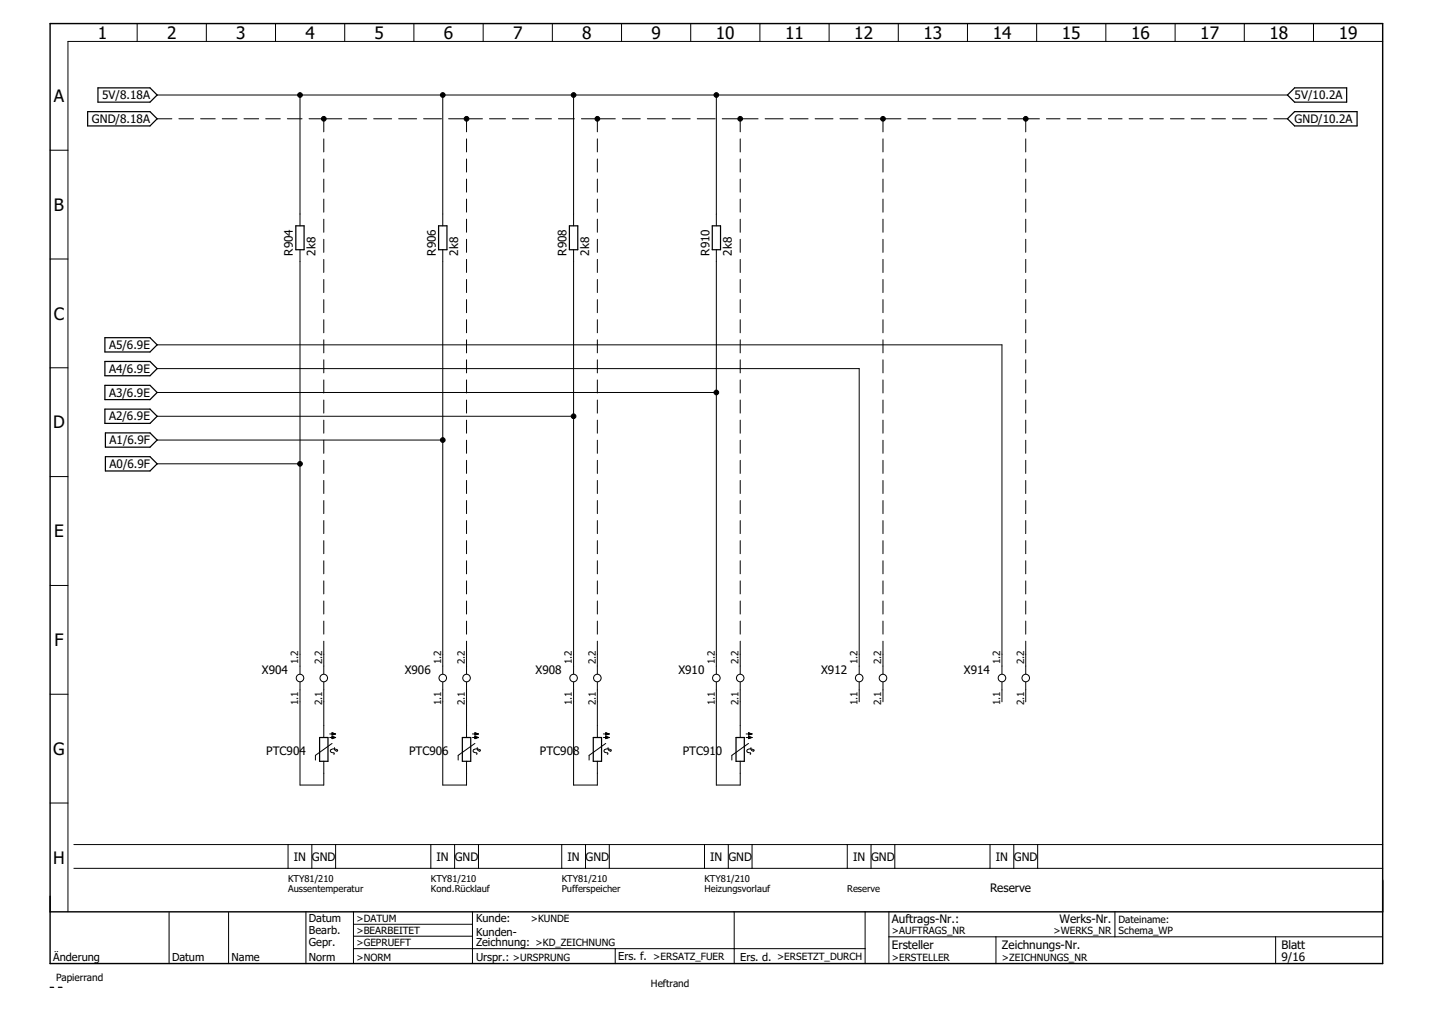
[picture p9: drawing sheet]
<svg xmlns="http://www.w3.org/2000/svg" width="297mm" height="210mm" viewBox="0 0 297 210" stroke-linecap="round" stroke-linejoin="round" font-family="sans-serif">
<g fill="none" stroke="#000" stroke-width=".25">
<path d="M20.3 18.2h10.8l1.5 1.5-1.5 1.5h-10.8zM267.1 19.7l1.4-1.5h10.8v3h-10.8zM18.2 23.2h12.9l1.5 1.4-1.5 1.5h-12.9zM267.1 24.6l1.4-1.4h13v2.9h-13zM61.4 46.8h1.7v5h-1.7zM91 46.8h1.7v5h-1.7zM118.1 46.8h1.7v5h-1.7zM147.7 46.8h1.8v5h-1.8zM21.8 70h9.3l1.5 1.5-1.5 1.5h-9.3zM21.8 75h9.3l1.5 1.5-1.5 1.4h-9.3zM21.8 79.9h9.3l1.5 1.5-1.5 1.5h-9.3zM21.8 84.9h9.3l1.5 1.4-1.5 1.5h-9.3z"/>
<path d="M21.9 89.8h9.2l1.5 1.5-1.5 1.5h-9.2zM21.9 94.7h9.2l1.5 1.5-1.5 1.5h-9.2zM66.3 153h1.7v4.9h-1.7zM95.9 153h1.7v4.9h-1.7zM123.1 153h1.7v4.9h-1.7zM152.7 153h1.7v4.9h-1.7zM10.4 204.8h.7M12.1 204.8h.8"/>
</g>
<g fill="none" stroke="#000" stroke-width=".21">
<path d="M28.4 4.9v3.7M32.6 19.7h234.5M42.8 4.9v3.7M57.1 4.9v3.7M62.2 19.7v27.1M71.5 4.9v3.7M85.9 4.9v3.7M91.8 19.7v27.1M100.2 4.9v3.7M114.6 4.9v3.7M119 19.7v27.1M128.9 4.9v3.7"/>
<path d="M143.3 4.9v3.7M148.6 19.7v27.1M157.6 4.9v3.7M172 4.9v3.7M186.3 4.9v3.7M200.7 4.9v3.7M215 4.9v3.7M229.4 4.9v3.7M243.8 4.9v3.7M258.1 4.9v3.7M272.5 4.9v3.7M286.8 8.6h-272.7v180.5"/>
<path d="M10.4 31.2h3.7M32.6 24.6h3M37.1 24.6h3.1M41.6 24.6h3M46.1 24.6h3M50.6 24.6h3.1M55.1 24.6h3M59.6 24.6h3.1M64.1 24.6h6.8M67.2 24.6v2.7M67.2 28.8v2.7M67.2 33v2.7"/>
<path d="M67.2 37.1v2.8M72.3 24.6h3.8M77.5 24.6h3.7M82.7 24.6h3.7M87.9 24.6h3.7M93 24.6h7.1M96.8 24.6v2.7M96.8 28.8v2.7M96.8 33v2.7M96.8 37.1v2.8M101.5 24.6h3.4M106.3 24.6h3.3"/>
<path d="M111.1 24.6h3.3M115.8 24.6h3.3M120.6 24.6h7M123.9 24.6v2.7M123.9 28.8v2.7M123.9 33v2.7M123.9 37.1v2.8M129.1 24.6h3.7M134.3 24.6h3.7M139.4 24.6h3.8M144.6 24.6h3.8M149.8 24.6h7.4"/>
<path d="M153.5 24.6v2.7M153.5 28.8v2.7M153.5 33v2.7M153.5 37.1v2.8M158.7 24.6h3.7M163.9 24.6h3.7M169.1 24.6h3.7M174.2 24.6h3.8M179.4 24.6h7.5M183.2 24.6v2.7M183.2 28.8v2.7M183.2 33v2.7"/>
<path d="M183.2 37.1v2.8M188.3 24.6h3.7M193.5 24.6h3.7M198.7 24.6h3.7M203.9 24.6h3.7M209 24.6h6.6M212.8 24.6v2.7M212.8 28.8v2.7M212.8 33v2.7M212.8 37.1v2.8M217.1 24.6h2.8M221.3 24.6h2.9"/>
<path d="M225.6 24.6h2.9M229.9 24.6h2.8M234.2 24.6h2.8M238.5 24.6h2.8M242.8 24.6h2.8M247.1 24.6h2.8M251.4 24.6h2.8M255.7 24.6h2.8M259.9 24.6h2.9M264.2 24.6h2.9M10.4 53.7h3.7M62.2 51.8v88"/>
<path d="M67.2 41.3v2.7M67.2 45.5v2.7M67.2 49.6v2.7M67.2 53.8v2.7M67.2 58v2.7M91.8 51.8v88M96.8 41.3v2.7M96.8 45.5v2.7M96.8 49.6v2.7M96.8 53.8v2.7M96.8 58v2.7M119 51.8v88"/>
<path d="M123.9 41.3v2.7M123.9 45.5v2.7M123.9 49.6v2.7M123.9 53.8v2.7M123.9 58v2.7M148.6 51.8v88M153.5 41.3v2.7M153.5 45.5v2.7M153.5 49.6v2.7M153.5 53.8v2.7M153.5 58v2.7M183.2 41.3v2.7"/>
<path d="M183.2 45.5v2.7M183.2 49.6v2.7M183.2 53.8v2.7M183.2 58v2.7M212.8 41.3v2.7M212.8 45.5v2.7M212.8 49.6v2.7M212.8 53.8v2.7M212.8 58v2.7M10.4 76.3h3.7M32.6 76.5h145.6v63.3M32.6 71.5h175.2v68.3"/>
<path d="M67.2 62.1v2.8M67.2 66.3v2.7M67.2 70.5v2.7M67.2 74.6v2.7M67.2 78.8v2.7M96.8 62.1v2.8M96.8 66.3v2.7M96.8 70.5v2.7M96.8 74.6v2.7M96.8 78.8v2.7M123.9 62.1v2.8M123.9 66.3v2.7"/>
<path d="M123.9 70.5v2.7M123.9 74.6v2.7M123.9 78.8v2.7M153.5 62.1v2.8M153.5 66.3v2.7M153.5 70.5v2.7M153.5 74.6v2.7M153.5 78.8v2.7M183.2 62.1v2.8M183.2 66.3v2.7M183.2 70.5v2.7M183.2 74.6v2.7"/>
<path d="M183.2 78.8v2.7M212.8 62.1v2.8M212.8 66.3v2.7M212.8 70.5v2.7M212.8 74.6v2.7M212.8 78.8v2.7M10.4 98.8h3.7M32.6 91.3h59.2M32.6 86.3h86.4M32.6 81.4h116M32.6 96.2h29.6M67.2 83v2.7"/>
<path d="M67.2 87.1v2.8M67.2 91.3v2.7M67.2 95.5v2.7M67.2 99.7v2.7M96.8 83v2.7M96.8 87.1v2.8M96.8 91.3v2.7M96.8 95.5v2.7M96.8 99.7v2.7M123.9 83v2.7M123.9 87.1v2.8M123.9 91.3v2.7"/>
<path d="M123.9 95.5v2.7M123.9 99.7v2.7M153.5 83v2.7M153.5 87.1v2.8M153.5 91.3v2.7M153.5 95.5v2.7M153.5 99.7v2.7M183.2 83v2.7M183.2 87.1v2.8M183.2 91.3v2.7M183.2 95.5v2.7M183.2 99.7v2.7"/>
<path d="M212.8 83v2.7M212.8 87.1v2.8M212.8 91.3v2.7M212.8 95.5v2.7M212.8 99.7v2.7M67.2 103.8v2.7M67.2 108v2.7M67.2 112.1v2.8M67.2 116.3v2.7M96.8 103.8v2.7M96.8 108v2.7M96.8 112.1v2.8"/>
<path d="M96.8 116.3v2.7M123.9 103.8v2.7M123.9 108v2.7M123.9 112.1v2.8M123.9 116.3v2.7M153.5 103.8v2.7M153.5 108v2.7M153.5 112.1v2.8M153.5 116.3v2.7M183.2 103.8v2.7M183.2 108v2.7M183.2 112.1v2.8"/>
<path d="M183.2 116.3v2.7M212.8 103.8v2.7M212.8 108v2.7M212.8 112.1v2.8M212.8 116.3v2.7M10.4 121.4h3.7M67.2 120.5v2.7M67.2 124.7v2.7M67.2 128.8v2.7M67.2 133v6.8M96.8 120.5v2.7M96.8 124.7v2.7"/>
<path d="M96.8 128.8v2.7M96.8 133v6.8M123.9 120.5v2.7M123.9 124.7v2.7M123.9 128.8v2.7M123.9 133v6.8M153.5 120.5v2.7M153.5 124.7v2.7M153.5 128.8v2.7M153.5 133v6.8M183.2 120.5v2.7M183.2 124.7v2.7"/>
<path d="M183.2 128.8v2.7M183.2 133v6.8M212.8 120.5v2.7M212.8 124.7v2.7M212.8 128.8v2.7M212.8 133v6.8M10.4 144h3.7M62.2 141.5v21.3h5v-4.9M67.2 141.5v11.5M68.4 153h1.2M68.4 152.2h1.2M68.9 154.2l-3.5 2.5v.9"/>
<path d="M68.9 152.7l.7 .3M68.9 152l.7 .2-.7 .3zM68.9 152.7v.5M68.9 153.2h.1M68.9 153.1h.3M68.9 152.9h.4M68.9 152.7h.1M68.9 152.4h.2M68.9 152.2h.5M68.9 152h.2M69.4 155.1a.44 .44 0 0 0 .1 .5 .44 .44 0 0 0 .5 0 .98 .98 0 0 0-1.5 .1l.1 .3 .7 .2-.1 .3M69.6 153l-.7 .2"/>
<path d="M91.8 141.5v21.3h5v-4.9M96.8 141.5v11.5M98 153h1.3M98 152.2h1.3M98.5 153.2h.1M98.5 153.1h.4M98.5 152.9h.4M98.5 152.7h.1M98.5 152.4h.2M98.5 152.2h.6M98.5 152h.2M98.5 154.2l-3.5 2.5v.9"/>
<path d="M98.5 152.7l.8 .3M98.5 152l.8 .2-.8 .3zM98.5 152.7v.5M99 155.1a.44 .44 0 0 0 .1 .5 .44 .44 0 0 0 .6 0 .98 .98 0 0 0-1.6 .1l.1 .3 .7 .2-.1 .3M99.3 153l-.8 .2M119 141.5v21.3h4.9v-4.9M123.9 141.5v11.5M125.2 153h1.2M125.2 152.2h1.2M125.6 153.2h.1M125.6 153.1h.4M125.6 152.9h.5"/>
<path d="M125.6 152.7h.1M125.6 152.4h.3M125.6 152.2h.6M125.6 152h.3M125.6 154.2l-3.4 2.5v.9M125.6 152.7l.8 .3M125.6 152l.8 .2-.8 .3zM125.6 152.7v.5M126.1 155.1a.44 .44 0 0 0 .1 .5 .44 .44 0 0 0 .6 0 .96 .96 0 0 0-1.5 .1l.2 .4 .6 .1-.1 .3M126.4 153l-.8 .2M148.6 141.5v21.3h4.9v-4.9M153.5 141.5v11.5"/>
<path d="M154.8 153h1.2M154.8 152.2h1.2M155.3 153.2h.1M155.3 153.1h.3M155.3 152.9h.4M155.3 152.7h.1M155.3 152.4h.2M155.3 152.2h.5M155.3 152h.2M155.3 154.2l-3.5 2.5v.9M155.3 152.7l.7 .3M155.3 152l.7 .2-.7 .3z"/>
<path d="M155.3 152.7v.5M155.8 155.1a.44 .44 0 0 0 0 .5 .44 .44 0 0 0 .6 0 .98 .98 0 0 0-1.5 .1l.2 .4 .6 .1-.1 .3M156 153l-.7 .2M178.2 141.5v4.1M183.2 141.5v4.1M207.8 141.5v4.1M212.8 141.5v4.1M10.4 166.6h3.7M15.3 175.2h271.5M59.8 175.2v4.9M64.7 175.2v4.9M69.6 175.2v4.9"/>
<path d="M89.4 175.2v4.9M94.3 175.2v4.9M99.3 175.2v4.9M116.5 175.2v4.9M121.5 175.2v4.9M126.4 175.2v4.9M146.1 175.2v4.9M151.1 175.2v4.9M156 175.2v4.9M175.7 175.2v4.9M180.7 175.2v4.9M185.6 175.2v4.9"/>
<path d="M205.4 175.2v4.9M210.3 175.2v4.9M215.2 175.2v4.9M15.3 180.1h271.5M35.1 189.3v10.6M47.4 189.3v10.6M63.5 189.1v10.8M73.3 189.1v10.8M73.3 196.8h106.2M73.3 191.7h24.7M73.3 194.2h24.7M98 189.1v10.8"/>
<path d="M127.6 196.8v3.1M152.3 189.1v10.8M179.5 189.1v10.8M184.4 194.3h102.3M184.4 189.1v10.8M206.6 194.3v5.6M231.3 189.1v5.2M264.6 194.3v5.6"/>
<circle cx="62.2" cy="140.6" r=".78"/>
<circle cx="67.2" cy="140.6" r=".78"/>
<circle cx="91.8" cy="140.6" r=".78"/>
<circle cx="96.8" cy="140.6" r=".78"/>
<circle cx="119" cy="140.6" r=".78"/>
<circle cx="123.9" cy="140.6" r=".78"/>
<circle cx="148.6" cy="140.6" r=".78"/>
<circle cx="153.5" cy="140.6" r=".78"/>
<circle cx="178.2" cy="140.6" r=".78"/>
<circle cx="183.2" cy="140.6" r=".78"/>
<circle cx="207.8" cy="140.6" r=".78"/>
<circle cx="212.8" cy="140.6" r=".78"/>
</g>
<path d="M10.4 4.9h276.4v195h-276.4zM10.4 189.1h276.4" fill="none" stroke="#000" stroke-width=".3"/>
<g fill="#000" stroke="#000" stroke-width=".21">
<circle cx="62.2" cy="19.7" r=".49"/>
<circle cx="91.8" cy="19.7" r=".49"/>
<circle cx="119" cy="19.7" r=".49"/>
<circle cx="148.6" cy="19.7" r=".49"/>
<circle cx="67.2" cy="24.6" r=".49"/>
<circle cx="96.8" cy="24.6" r=".49"/>
<circle cx="123.9" cy="24.6" r=".49"/>
<circle cx="153.5" cy="24.6" r=".49"/>
<circle cx="183.2" cy="24.6" r=".49"/>
<circle cx="212.8" cy="24.6" r=".49"/>
<circle cx="62.2" cy="96.2" r=".49"/>
<circle cx="91.8" cy="91.3" r=".49"/>
<circle cx="119" cy="86.3" r=".49"/>
<circle cx="148.6" cy="81.4" r=".49"/>
</g>
<g font-size="3.6">
<text x="20.3" y="8">1</text>
<text x="34.7" y="8">2</text>
<text x="49" y="8">3</text>
<text x="63.4" y="8">4</text>
<text x="77.7" y="8">5</text>
<text x="92.1" y="8">6</text>
<text x="106.4" y="8">7</text>
<text x="120.8" y="8">8</text>
<text x="135.1" y="8">9</text>
<text x="148.5" y="8">10</text>
<text x="162.9" y="8">11</text>
<text x="177.2" y="8">12</text>
<text x="191.6" y="8">13</text>
<text x="205.9" y="8">14</text>
<text x="220.3" y="8">15</text>
<text x="234.6" y="8">16</text>
<text x="249" y="8">17</text>
<text x="263.3" y="8">18</text>
<text x="277.7" y="8">19</text>
<text x="11.2" y="21.1">A</text>
<text x="11.2" y="43.7">B</text>
<text x="11.2" y="66.3">C</text>
<text x="11" y="88.8">D</text>
<text x="11.2" y="111.4">E</text>
<text x="11.3" y="134">F</text>
<text x="11.1" y="156.5">G</text>
<text x="11" y="179.1">H</text>
</g>
<g font-size="2.4">
<text x="21.2" y="20.6">5V/8.18A</text>
<text x="268.5" y="20.6">5V/10.2A</text>
<text x="19.1" y="25.5">GND/8.18A</text>
<text x="268.5" y="25.5">GND/10.2A</text>
<text x="60.8" y="53" transform="rotate(-90 60.8 53)">R904</text>
<text x="65.4" y="53" transform="rotate(-90 65.4 53)">2k8</text>
<text x="90.4" y="53" transform="rotate(-90 90.4 53)">R906</text>
<text x="95" y="53" transform="rotate(-90 95 53)">2k8</text>
<text x="117.5" y="53" transform="rotate(-90 117.5 53)">R908</text>
<text x="122.2" y="53" transform="rotate(-90 122.2 53)">2k8</text>
<text x="147.1" y="53" transform="rotate(-90 147.1 53)">R910</text>
<text x="151.8" y="53" transform="rotate(-90 151.8 53)">2k8</text>
<text x="22.6" y="77.3">A4/6.9E</text>
<text x="22.6" y="72.4">A5/6.9E</text>
<text x="22.6" y="82.3">A3/6.9E</text>
<text x="22.6" y="87.2">A2/6.9E</text>
<text x="22.7" y="92.1">A1/6.9F</text>
<text x="22.7" y="97.1">A0/6.9F</text>
<text x="54.3" y="139.9">X904</text>
<text x="83.9" y="139.9">X906</text>
<text x="111.1" y="139.9">X908</text>
<text x="140.7" y="139.9">X910</text>
<text x="170.3" y="139.9">X912</text>
<text x="199.9" y="139.9">X914</text>
<text x="55.2" y="156.7">PTC904</text>
<text x="84.9" y="156.7">PTC906</text>
<text x="112" y="156.7">PTC908</text>
<text x="141.6" y="156.7">PTC910</text>
<text x="61" y="178.5">IN</text>
<text x="64.7" y="178.5">GND</text>
<text x="90.6" y="178.5">IN</text>
<text x="94.3" y="178.5">GND</text>
<text x="117.7" y="178.5">IN</text>
<text x="121.5" y="178.5">GND</text>
<text x="147.3" y="178.5">IN</text>
<text x="151.1" y="178.5">GND</text>
<text x="176.9" y="178.5">IN</text>
<text x="180.7" y="178.5">GND</text>
<text x="206.6" y="178.5">IN</text>
<text x="210.3" y="178.5">GND</text>
<text x="205.4" y="185">Reserve</text>
<text x="185" y="191.3">Auftrags-Nr.:</text>
<text x="219.8" y="191.3">Werks-Nr.</text>
<text x="185" y="196.8">Ersteller</text>
<text x="207.8" y="196.8">Zeichnungs-Nr.</text>
<text x="265.8" y="196.8">Blatt</text>
<text x="265.8" y="199.2">9/16</text>
</g>
<g font-size="2.3">
<text x="64.1" y="191.2">Datum</text>
<text x="98.7" y="191.2">Kunde:</text>
<text x="64.1" y="196.2">Gepr.</text>
<text x="64.1" y="193.7">Bearb.</text>
<text x="98.7" y="194.1">Kunden-</text>
<text x="98.7" y="196.2">Zeichnung: &gt;KD_ZEICHNUNG</text>
<text x="11" y="199.2">Änderung</text>
<text x="35.7" y="199.2">Datum</text>
<text x="48" y="199.2">Name</text>
<text x="64.1" y="199.2">Norm</text>
<text x="98.7" y="199.2">Urspr.: &gt;URSPRUNG</text>
<text x="128.2" y="199.1">Ers. f. &gt;ERSATZ_FUER</text>
<text x="153.5" y="199.2">Ers. d. &gt;ERSETZT_DURCH</text>
</g>
<g font-size="2.1">
<text x="61.9" y="137.8" transform="rotate(-90 61.9 137.8)">1.2</text>
<text x="66.8" y="137.8" transform="rotate(-90 66.8 137.8)">2.2</text>
<text x="91.5" y="137.8" transform="rotate(-90 91.5 137.8)">1.2</text>
<text x="96.4" y="137.8" transform="rotate(-90 96.4 137.8)">2.2</text>
<text x="118.6" y="137.8" transform="rotate(-90 118.6 137.8)">1.2</text>
<text x="123.6" y="137.8" transform="rotate(-90 123.6 137.8)">2.2</text>
<text x="148.3" y="137.8" transform="rotate(-90 148.3 137.8)">1.2</text>
<text x="153.2" y="137.8" transform="rotate(-90 153.2 137.8)">2.2</text>
<text x="177.9" y="137.8" transform="rotate(-90 177.9 137.8)">1.2</text>
<text x="182.8" y="137.8" transform="rotate(-90 182.8 137.8)">2.2</text>
<text x="207.5" y="137.8" transform="rotate(-90 207.5 137.8)">1.2</text>
<text x="212.4" y="137.8" transform="rotate(-90 212.4 137.8)">2.2</text>
<text x="61.9" y="146.3" transform="rotate(-90 61.9 146.3)">1.1</text>
<text x="66.8" y="146.3" transform="rotate(-90 66.8 146.3)">2.1</text>
<text x="91.5" y="146.3" transform="rotate(-90 91.5 146.3)">1.1</text>
<text x="96.4" y="146.3" transform="rotate(-90 96.4 146.3)">2.1</text>
<text x="118.6" y="146.3" transform="rotate(-90 118.6 146.3)">1.1</text>
<text x="123.6" y="146.3" transform="rotate(-90 123.6 146.3)">2.1</text>
<text x="148.3" y="146.3" transform="rotate(-90 148.3 146.3)">1.1</text>
<text x="153.2" y="146.3" transform="rotate(-90 153.2 146.3)">2.1</text>
<text x="177.9" y="146.3" transform="rotate(-90 177.9 146.3)">1.1</text>
<text x="182.8" y="146.3" transform="rotate(-90 182.8 146.3)">2.1</text>
<text x="207.5" y="146.3" transform="rotate(-90 207.5 146.3)">1.1</text>
<text x="212.4" y="146.3" transform="rotate(-90 212.4 146.3)">2.1</text>
<text x="73.9" y="191.2">&gt;DATUM</text>
<text x="110.1" y="191.2">&gt;KUNDE</text>
<text x="232" y="191.3">Dateiname:</text>
<text x="73.9" y="193.7">&gt;BEARBEITET</text>
<text x="73.9" y="196.2">&gt;GEPRUEFT</text>
<text x="185" y="193.7">&gt;AUFTRAGS_NR</text>
<text x="218.5" y="193.7">&gt;WERKS_NR</text>
<text x="232" y="193.7">Schema_WP</text>
<text x="11.6" y="203.6">Papierrand</text>
<text x="73.9" y="199.2">&gt;NORM</text>
<text x="185" y="199.2">&gt;ERSTELLER</text>
<text x="207.8" y="199.2">&gt;ZEICHNUNGS_NR</text>
<text x="135" y="204.8">Heftrand</text>
</g>
<g font-size="1.9">
<text x="59.8" y="183">KTY81/210</text>
<text x="59.8" y="185">Aussentemperatur</text>
<text x="89.4" y="183">KTY81/210</text>
<text x="89.4" y="185">Kond.Rücklauf</text>
<text x="116.5" y="183">KTY81/210</text>
<text x="116.5" y="185">Pufferspeicher</text>
<text x="146.1" y="183">KTY81/210</text>
<text x="146.1" y="185">Heizungsvorlauf</text>
<text x="175.7" y="185">Reserve</text>
</g>
</svg>
